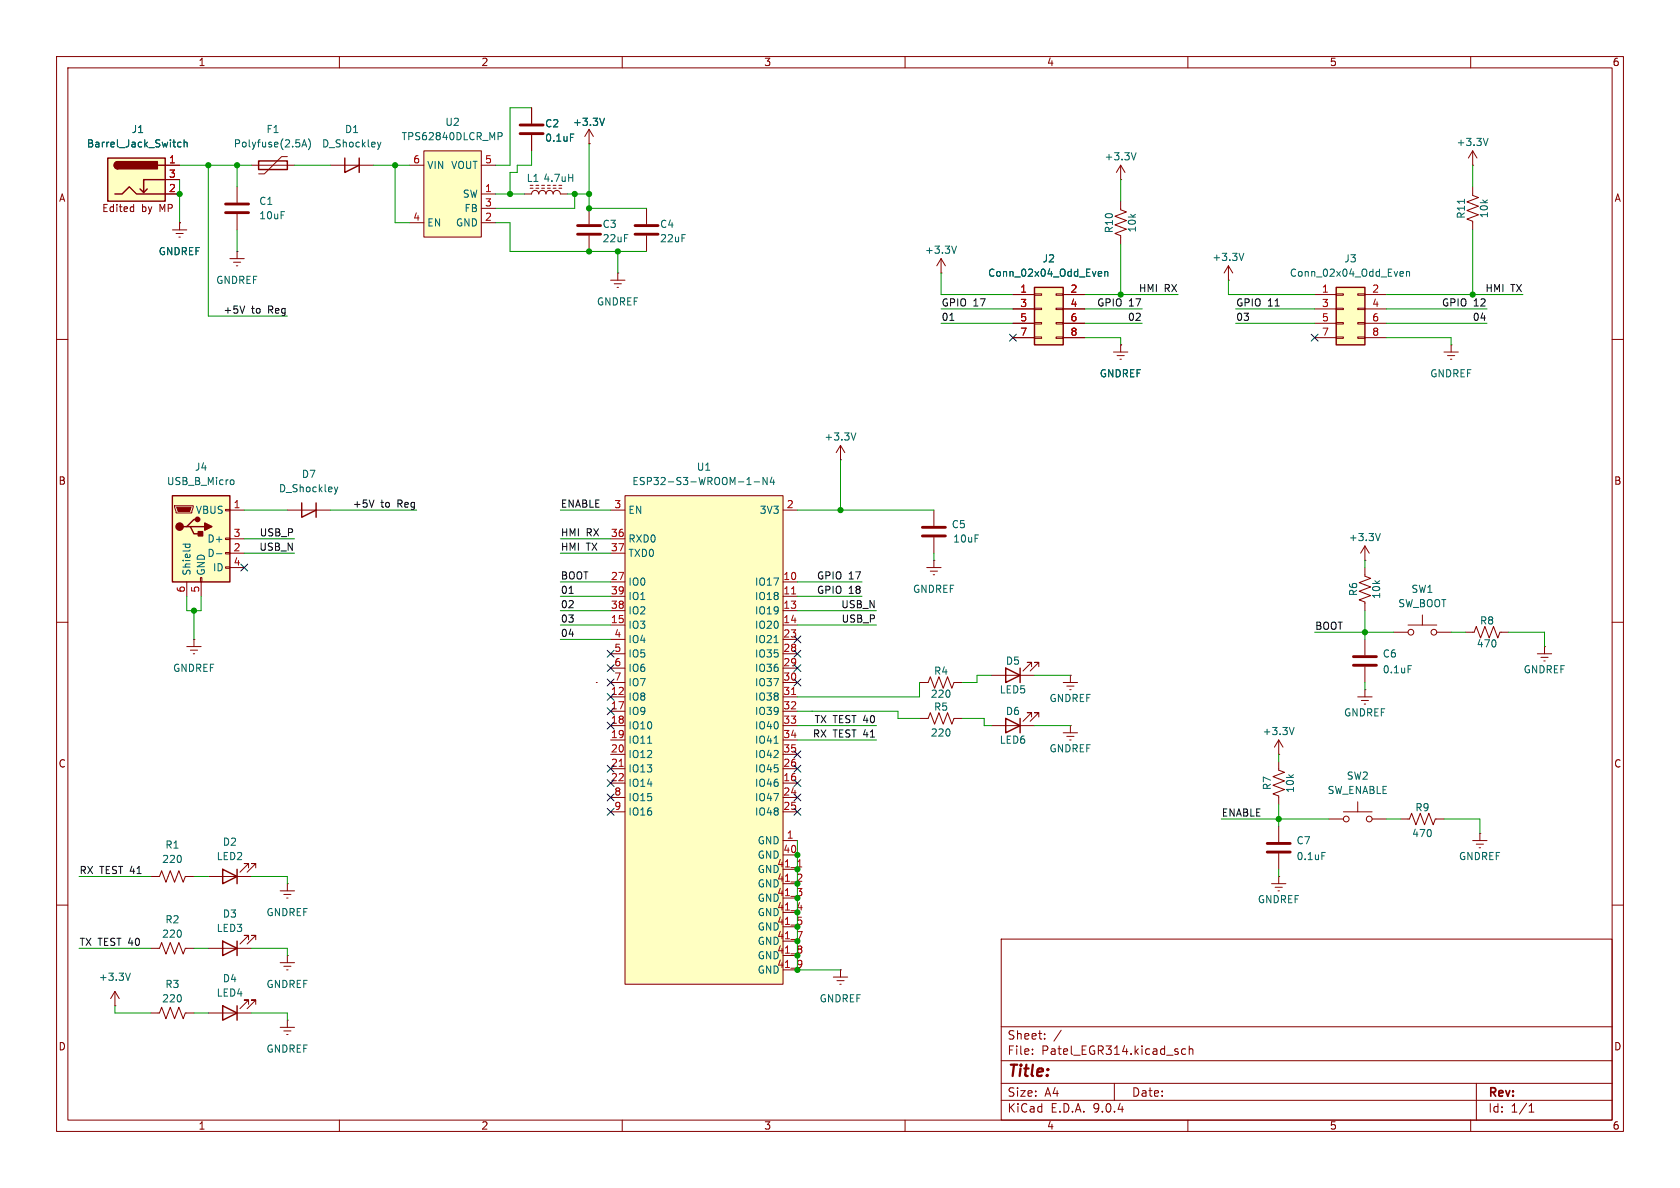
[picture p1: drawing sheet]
<svg xmlns="http://www.w3.org/2000/svg" width="297mm" height="210mm" viewBox="0 0 297 210" stroke-linecap="round" stroke-linejoin="round" font-family="sans-serif">
<g fill="none" stroke="#840000" stroke-width=".18">
<path d="M10 10h277v190h-277zM12 12h273v186h-273zM60 10v2M110 10v2M160 10v2M210 10v2M260 10v2M44.4 29.2h7.7M50.8 27.7h-1l-3.1 3h-1M114.3 36.8v2.8M107.9 49.5h2.6M108.6 50.2h1.3"/>
<path d="M109.1 50.8h.2M109.2 48.3h.1M109.2 48.3v1.2M114.3 41.7v2.8M10 60h2M285 60h2M10 110h2M285 110h2M49.5 157.5h2.6M50.2 158.1h1.2M50.7 158.8h.2M50.8 156.2h.1"/>
<path d="M50.8 156.2v1.3M10 160h2M177 166h108v32h-108zM285 160h2M60 198v2M110 198v2M160 198v2M177 194.5h108M177 191.5h108M177 187.5h108M177 181.5h108M182.5 186.3v.1"/>
<path d="M182.5 185.5v.1M184.7 183.6v.1M184.7 182.8v.1M187.6 182.1l-1.3 2M197 191.5v3M209.6 185.5l-.4-.1-.3 .3v.4l.1 .2h.6M210 198v2M210.2 185.5l.3-.1 .3 .1 .1 .9M210.2 184.9v1.5M260 198v2M261 191.5v6.5M270.3 196.6h.9"/>
<path d="M270.3 195.5l.4-.4v1.5"/>
</g>
<path d="M45.7 28.4h5.1v1.6h-5.1z" fill="none" stroke="#840000" stroke-width=".25"/>
<path d="M53.4 26l.4-1.3 .4 1.3M53.5 25.6h.6M54.5 24.5a1.46 1.46 0 0 1 0 2" fill="none" stroke="#006464" stroke-width=".18"/>
<path d="M112.3 39.9h4M112.3 41.4h4" fill="none" stroke="#840000" stroke-width=".51"/>
<path d="M74.9 26.7h10.2v15.2h-10.2z" fill="#ffffc2"/>
<path d="M72.4 29.2h2.5M72.4 39.4h2.5M74.9 26.7h10.2v15.2h-10.2zM85.1 29.2h2.5M85.1 39.4h2.5M85.1 34.3h2.5M85.1 36.8h2.5M260.3 29.2h.1M260.3 26.7l-.7 1.2M260.3 26.7l.8 1.2M260.3 26.7v2.5" fill="none" stroke="#840000" stroke-width=".18"/>
<path d="M88.1 23.4h.4l.3 .3-.1 .3-.6 .1M263.1 24.5l-.5 1.2" fill="none" stroke="#006464" stroke-width=".18"/>
<path d="M30.5 87.6h10.1v15.3h-10.1z" fill="#ffffc2"/>
<path d="M61 27.9v2.6l2.5-1.3M63.5 27.9v2.6M30.5 87.6h10.1v15.3h-10.1zM33 93.1h.7l.6 1.3h1.3M33.7 93.1h2.5M34.9 91.8h-.6l-1.3 1.3h-.6M39.4 177.8l2.5 1.3-2.5 1.2zM41.9 177.8v2.5" fill="none" stroke="#840000" stroke-width=".25"/>
<g fill="none" stroke="#840000" stroke-width=".18">
<path d="M58.4 29.2h7.6M148.6 78.7l-.8 1.3M148.6 78.7l.8 1.3M148.6 78.7v2.6M30.9 89.4h3.3v.3l-.3 1h-2.8zM39.9 90h.7v.3h-.7zM39.9 95.1h.7v.3h-.7zM39.9 97.7h.7v.2h-.7zM40.6 90.2h2.6M40.6 95.3h2.6M40.6 97.8h2.6M148.6 81.3h.1"/>
<path d="M165.1 99.1h.1M165.1 90.2v2.8M165.1 95v2.8M165.1 99.1v1.2M33 102.9v2.5M35.4 102.1h.3v.8h-.3zM35.6 102.9v2.5M39.9 100.2h.7v.3h-.7zM40.6 100.3h2.6M163.8 100.3h2.6M164.5 101h1.2M165 101.6h.2"/>
<path d="M162.6 127h1.5l.4-1 .7 2 .8-2 .8 2 .7-2 .8 2 .4-1h1.5M162.6 120.7h1.5l.4-1.1 .7 2.1 .8-2.1 .8 2.1 .7-2.1 .8 2.1 .4-1h1.5M36.8 179.1h7.6M43.9 177.5v-.7h-.7h.7l-1.5 1.5M45.2 177.5v-.7h-.8h.8l-1.5 1.5M49.5 181.6h2.6M50.2 182.2h1.2M50.7 182.9h.2M50.8 180.3h.1M50.8 180.3v1.3"/>
</g>
<path d="M31.2 89.7h2.6l-.3 .7h-2z" fill="#840000" stroke="#840000" stroke-width=".18"/>
<g fill="#840000" stroke="#840000" stroke-width=".25">
<path d="M35.1 94h.7v.7h-.7z"/>
<path d="M36.2 92.5l1.3 .6-1.3 .6z"/>
<circle cx="31.7" cy="93.1" r=".63"/>
<circle cx="34.9" cy="91.8" r=".38"/>
</g>
<path d="M66.7 25.1l.3 .9M67 26l-.1 .3M67.3 25.1l-.3 .9M151.3 76.5l-.4 1.3M32.3 96.2h1.3M32.8 96.2v.4M33.5 96.2l.1 .4M38.3 97.9h.9M40.9 84.8l.3 .1 .2 .2-.1 .4-.4 .2" fill="none" stroke="#006464" stroke-width=".18"/>
<path d="M163.1 93.2h4M163.1 94.7h4" fill="none" stroke="#840000" stroke-width=".51"/>
<path d="M19 27.9h10.2v7.7h-10.2z" fill="#ffffc2"/>
<path d="M19 27.9h10.2v7.7h-10.2zM20.3 34.3h1.3l1.3-1.3 1.2 1.3h5.1M20.8 28.6a.64 .64 0 0 0-.6 .6 .64 .64 0 0 0 .6 .6M26 33.4l-.6 .6M27.9 29.2h1.3M29.2 31.8h-3.8v2.2l-.6-.6" fill="none" stroke="#840000" stroke-width=".25"/>
<g fill="#840000" stroke="#840000" stroke-width=".25">
<path d="M20.4 28.8l.4-.2v1.2a.63 .63 0 0 1-.6-.3 .63 .63 0 0 1 .2-.7z"/>
<path d="M20.8 28.6h7v1.2h-7z"/>
</g>
<g fill="none" stroke="#840000" stroke-width=".18">
<path d="M18.4 36.7h.4M19 36.1h-.6v1.3M20.1 36.1v1.3M20.1 36.6h-.5l-.1 .6M20.7 36.1v.2M20.7 36.6v.8M21.1 36.6h.5M21.3 36.1v1.1M21.9 37l.6-.1v-.3h-.5l-.1 .6M22.5 37.3l-.1 .1M23.6 36.6h-.3l-.3 .2 .1 .5 .4 .1M23.6 36.1v1.3"/>
<path d="M25.2 36.6h.5l.1 .6M25.2 36.1v1.3M26.2 36.6l.3 .8M26.5 37.4l-.2 .4M26.8 36.6l-.3 .8M28.3 37.4v-1.3l.4 .9 .4-.9v1.3M29.2 29.2h2.5M29.2 31.8h2.5M29.2 34.3h2.5M29.7 36.8l.6-.1 .2-.1-.1-.3-.7-.2v1.3M31.7 39.4h.1M31.7 39.4v1.2"/>
<path d="M30.5 40.6h2.5M31.1 41.3h1.3M31.6 41.9h.3M166.4 48.3h.1M166.4 45.7l-.8 1.3M166.4 45.7l.7 1.3M166.4 45.7v2.6"/>
</g>
<path d="M32 25.2l-.4-.1-.2 .3 .1 .5h.5M32.5 25.3l.2-.2 .3 .1 .1 .8M32.5 24.7v1.3M169.1 43.5l-.4 1.3" fill="none" stroke="#006464" stroke-width=".18"/>
<path d="M182.9 50.8h5.1v10.2h-5.1z" fill="#ffffc2"/>
<path d="M182.9 50.8h5.1v10.2h-5.1zM53.3 88.9v2.5l2.6-1.2M55.9 88.9v2.5" fill="none" stroke="#840000" stroke-width=".25"/>
<g fill="none" stroke="#840000" stroke-width=".18">
<path d="M94 19.1v2.7M41.9 33v2.8M41.9 37.8v2.8M92.7 34.3h1.3a.64 .64 0 0 1 .6-.6 .64 .64 0 0 1 .6 .6 .64 .64 0 0 1 .7-.6 .64 .64 0 0 1 .6 .6 .64 .64 0 0 1 .7-.6 .64 .64 0 0 1 .6 .6 .64 .64 0 0 1 .6-.6 .64 .64 0 0 1 .7 .6h1.2M93.7 33.3h.5M94 23.9v2.8M94.7 33.3h.5M95.8 33.3h.5M96.8 33.3h.5M97.8 33.3h.5M98.8 33.3h.5M40.6 45.7h2.6"/>
<path d="M41.3 46.4h1.2M41.8 47h.2M41.9 44.5h.1M41.9 44.5v1.2M179.1 52.1h3.8M179.1 54.6h3.8M179.1 57.2h3.8M179.1 59.7h3.8M182.9 51.9h1.2v.3h-1.2zM182.9 54.5h1.2v.2h-1.2zM182.9 57h1.2v.3h-1.2zM182.9 59.6h1.2v.2h-1.2z"/>
<path d="M186.7 51.9h1.3v.3h-1.3zM186.7 54.5h1.3v.2h-1.3zM186.7 57h1.3v.3h-1.3zM186.7 59.6h1.3v.2h-1.3zM188 52.1h3.8M188 54.6h3.8M188 57.2h3.8M188 59.7h3.8M217.2 49.5h.1M217.2 47l-.8 1.3M217.2 47l.7 1.3M217.2 47v2.5"/>
<path d="M255.3 62.2h2.5M255.9 62.9h1.3M256.4 63.5h.3M256.5 61h.1M256.5 61v1.2M50.8 90.2h7.6M241.3 99.1h.1M241.3 96.5v2.6M241.3 96.5l-.8 1.3M241.3 96.5l.8 1.3M241.3 100.3v1.6l1 .3-2 .8 2 .8-2 .7 2 .8-2 .7 1 .4v1.6M246.4 111.8h2.5"/>
<path d="M248.9 110.5h5.1M251.5 108.7v1.8M254 111.8h2.5M224.8 156.2h2.5M225.4 156.8h1.3M225.9 157.5h.3M226.1 154.9h.1M226.1 154.9v1.3M234.9 144.8h2.6M237.5 143.5h5.1M240 141.7v1.8M242.6 144.8h2.5"/>
<path d="M49.5 170.2h2.6M50.2 170.8h1.2M50.7 171.5h.2M50.8 168.9h.1M50.8 168.9v1.3"/>
<circle cx="249.4" cy="111.8" r=".51"/>
<circle cx="253.5" cy="111.8" r=".51"/>
<circle cx="238" cy="144.8" r=".51"/>
<circle cx="242.1" cy="144.8" r=".51"/>
</g>
<path d="M100.5 31.4h.8M100.9 23.7h.6M101.3 30.8v1.3M194.3 48l.4 .1 .1 .2-.6 .1M194.7 48.8h-.4M195.3 48.1l.2-.1 .3 .1 .1 .7M195.3 48v.8M219.9 44.8l-.4 1.2M59.1 86.1l.3 .8M59.4 86.9l-.2 .4M59.7 86.1l-.3 .8M244 94.3l-.4 1.3" fill="none" stroke="#006464" stroke-width=".18"/>
<path d="M39.9 36.1h4M39.9 37.6h4M91.9 22.1h4.1M91.9 23.6h4.1" fill="none" stroke="#840000" stroke-width=".51"/>
<path d="M236.2 50.8h5.1v10.2h-5.1z" fill="#ffffc2"/>
<path d="M236.2 50.8h5.1v10.2h-5.1z" fill="none" stroke="#840000" stroke-width=".25"/>
<g fill="none" stroke="#840000" stroke-width=".18">
<path d="M104.1 25.4h.1M104.1 22.9l-.7 1.2M104.1 22.9l.8 1.2M104.1 22.9v2.5M198.1 31.8h.1M198.1 29.2l-.7 1.3M198.1 29.2l.8 1.3M198.1 29.2v2.6M232.4 52.1h3.8M232.4 54.6h3.8M232.4 57.2h3.8M232.4 59.7h3.8"/>
<path d="M236.2 51.9h1.3v.3h-1.3zM236.2 54.5h1.3v.2h-1.3zM236.2 57h1.3v.3h-1.3zM236.2 59.6h1.3v.2h-1.3zM240 51.9h1.3v.3h-1.3zM240 54.5h1.3v.2h-1.3zM240 57h1.3v.3h-1.3zM240 59.6h1.3v.2h-1.3zM241.3 52.1h3.8M241.3 54.6h3.8M241.3 57.2h3.8M241.3 59.7h3.8"/>
<path d="M33 114.3h2.6M33.7 114.9h1.2M34.2 115.6h.2M34.3 113h.1M34.3 113v1.3M26.7 154.9h1.5l.4-1 .7 2.1 .8-2.1 .8 2.1 .7-2.1 .8 2.1 .4-1.1h1.5M226.1 146.1v2.7M226.1 150.9v2.8M26.7 167.6h1.5l.4-1 .7 2.1 .8-2.1 .8 2.1 .7-2.1 .8 2.1 .4-1.1h1.5M147.3 172.7h2.6M148 173.4h1.2M148.5 174h.2"/>
<path d="M148.6 171.5h.1M148.6 171.5v1.2"/>
</g>
<path d="M106.9 20.9l-.5 1.3M200.8 27l-.4 1.3M247.7 48l.3 .1 .1 .2-.6 .1M248 48.8h-.3M248.6 48.1l.2-.1 .3 .1 .1 .7M248.6 48v.8M233.7 150.7h.6" fill="none" stroke="#006464" stroke-width=".18"/>
<path d="M224 149.1h4.1M224 150.6h4.1" fill="none" stroke="#840000" stroke-width=".51"/>
<path d="M110.5 87.6h27.9v86.4h-27.9z" fill="#ffffc2"/>
<g fill="none" stroke="#840000" stroke-width=".18">
<path d="M94 19.1v2.7M29.2 29.2h2.5M29.2 31.8h2.5M29.2 34.3h2.5M31.7 39.4h.1M94 23.9v2.8M104.1 25.4h.1M104.1 36.8v2.8M198.1 35.6v1.5l1 .4-2 .7 2 .8-2 .8 2 .7-2 .8 1 .4v1.5M260.3 33v1.5l1.1 .4-2.1 .8 2.1 .7-2.1 .8 2.1 .8-2.1 .7 1 .4v1.5M104.1 41.7v2.8M179.1 52.1h3.8"/>
<path d="M179.1 54.6h3.8M179.1 57.2h3.8M179.1 59.7h3.8M188 52.1h3.8M188 54.6h3.8M188 57.2h3.8M188 59.7h3.8M196.8 62.2h2.6M197.5 62.9h1.3M198 63.5h.2M198.1 61h.1M198.1 61v1.2"/>
<path d="M107.9 90.2h2.6M107.9 95.3h2.6M107.9 97.8h2.6M110.5 87.6h27.9v86.4h-27.9zM138.4 90.2h2.6M107.9 102.9h2.6M107.9 105.4h2.6M107.9 108h2.6M107.9 110.5h2.6M107.9 113h2.6M107.9 115.6h2.6M107.9 118.1h2.6"/>
<path d="M138.4 102.9h2.6M138.4 105.4h2.6M138.4 108h2.6M138.4 110.5h2.6M138.4 113h2.6M138.4 115.6h2.6M138.4 118.1h2.6M175.3 119.4h7.6M182.4 117.9v-.8h-.8h.8l-1.6 1.5M183.6 117.9v-.8h-.7h.7l-1.5 1.5M189.2 119.4h.1M189.2 119.4v1.3"/>
<path d="M241.3 113v2.8M241.3 117.9v2.8M259.1 111.8h1.5l.4-1.1 .7 2.1 .8-2.1 .8 2.1 .7-2.1 .8 2.1 .4-1h1.5M271.8 115.6h2.5M272.4 116.2h1.3M272.9 116.8h.3M273 114.3h.1M273 114.3v1.3M105.4 120.7h.1M107.9 120.7h2.6M107.9 123.2h2.6M107.9 125.7h2.6"/>
<path d="M107.9 128.3h2.6M107.9 130.8h2.6M107.9 133.4h2.6M107.9 135.9h2.6M107.9 138.4h2.6M138.4 120.7h2.6M138.4 123.2h2.6M138.4 125.7h2.6M138.4 128.3h2.6M138.4 130.8h2.6M138.4 133.4h2.6M138.4 135.9h2.6"/>
<path d="M138.4 138.4h2.6M143.5 125.7h.1M175.3 128.3h7.6M182.4 126.7v-.7h-.8h.8l-1.6 1.5M183.6 126.7v-.7h-.7h.7l-1.5 1.5M188 120.7h2.5M188 129.5h2.5M188.6 130.2h1.3M188.6 121.3h1.3M189.1 130.8h.3M189.1 121.9h.3M189.2 128.3h.1"/>
<path d="M189.2 128.3v1.2M226.1 133.4h.1M226.1 134.6v1.5l1 .4-2.1 .8 2.1 .7-2.1 .8 2.1 .8-2.1 .7 1.1 .4v1.5M226.1 130.8l-.8 1.3M226.1 130.8l.7 1.3M226.1 130.8v2.6M240 123.2h2.6M240.7 123.8h1.2M241.2 124.5h.2M241.3 121.9h.1M241.3 121.9v1.3M36.8 154.9h7.6"/>
<path d="M43.9 153.4v-.7h-.7h.7l-1.5 1.5M45.2 153.4v-.7h-.8h.8l-1.5 1.5M107.9 141h2.6M107.9 143.5h2.6M138.4 141h2.6M138.4 143.5h2.6M138.4 148.6h2.6M138.4 151.1h2.6M247.6 144.8h1.6l.4-1 .7 2 .8-2 .7 2 .8-2 .8 2 .3-1h1.6M260.3 148.6h2.6M261 149.2h1.3M261.5 149.9h.2"/>
<path d="M261.6 147.3h.1M261.6 147.3v1.3M20.3 177.8h.1M20.3 175.3l-.7 1.2M20.3 175.3l.8 1.2M20.3 175.3v2.5M26.7 179.1h1.5l.4-1 .7 2 .8-2 .8 2 .7-2 .8 2 .4-1h1.5M36.8 167.6h7.6M43.9 166.1v-.7h-.7h.7l-1.5 1.5M45.2 166.1v-.7h-.8h.8l-1.5 1.5"/>
</g>
<g fill="none" stroke="#006464" stroke-width=".18">
<path d="M32 25.2l-.4-.1-.2 .3 .1 .5h.5M32.5 25.3l.2-.2 .3 .1 .1 .8M32.5 24.7v1.3M100.9 23.7h.6M106.9 20.9l-.5 1.3M258.9 35.2v.8M194.3 48l.4 .1 .1 .2-.6 .1M194.7 48.8h-.4M195.3 48.1l.2-.1 .3 .1 .1 .7M195.3 48v.8M132 85.7h.8M133.3 85.2h1"/>
<path d="M135.6 84.4v1.3l-.7-1.3v1.3M136.5 84.3l-.3 .9h.7M136.8 84.8v.9M136.9 113.6h.7M248.9 117.7h.6M114.5 131.4h.7M136.9 131.4h.7M228.8 128.6l-.4 1.3M23 172l-.4 1.3"/>
</g>
<path d="M139.9 105h.8M109.5 135.5h.7M139.9 122.8h.8M141 153.3h.8M141 164.7h.8l-.5 1.3M141 160.4h.8" fill="none" stroke="#a90000" stroke-width=".18"/>
<path d="M177.8 118.1l2.5 1.3-2.5 1.3zM180.3 118.1v2.6M177.8 127l2.5 1.3-2.5 1.2zM180.3 127v2.5M39.4 153.7l2.5 1.2-2.5 1.3zM41.9 153.7v2.5M39.4 166.4l2.5 1.2-2.5 1.3zM41.9 166.4v2.5" fill="none" stroke="#840000" stroke-width=".25"/>
<path d="M102.1 39.9h4.1M102.1 41.4h4.1M239.3 116.1h4M239.3 117.6h4" fill="none" stroke="#840000" stroke-width=".51"/>
<path d="M43.3 54.1l-.5 1.3M167.9 56.6h.7M66.1 88.4l-.4 1.3M100.6 104.9h.7" fill="none" stroke="#0f0f0f" stroke-width=".18"/>
<g fill="none" stroke="#009600" stroke-width=".18">
<path d="M94 19.1h-3.8v10.1h-2.6M31.7 29.2h12.7M31.7 31.8v7.6M36.8 29.2v26.7h14M41.9 29.2v3.8M52.1 29.2h6.3M66 29.2h6.4M69.8 29.2v10.2h2.6M87.6 39.4h2.6v5.1h24.1M87.6 34.3h5.1M94 26.7v2.5h-2.6v1.3h-1.2v3.8M100.3 34.3h3.8"/>
<path d="M101.6 34.3v2.5h-14M104.1 25.4v11.4h10.2M198.1 31.8v3.8M260.3 29.2v3.8M41.9 40.6v3.9M109.2 44.5v3.8M166.4 48.3v3.8h12.7M166.4 54.6h12.7M166.4 57.2h12.7M191.8 54.6h10.1M191.8 57.2h10.1M191.8 52.1h16.5"/>
<path d="M191.8 59.7h6.3v1.3M198.1 43.2v8.9M217.2 49.5v2.6h15.2M218.4 54.6h14M218.4 57.2h14M245.1 54.6h17.8M245.1 57.2h17.8M245.1 52.1h24.1M245.1 59.7h11.4v1.3M260.3 40.6v11.5M43.2 97.8h8.9M43.2 95.3h8.9"/>
<path d="M43.2 90.2h7.6M58.4 90.2h15.3M99.1 97.8h8.8M99.1 95.3h8.8M99.1 90.2h8.8M141 90.2h24.1M148.6 81.3v8.9M165.1 97.8v1.3M241.3 99.1v1.2M33 105.4v2.6h2.6v-2.6M34.3 108v5M99.1 108h8.8"/>
<path d="M99.1 105.4h8.8M99.1 110.5h8.8M99.1 102.9h8.8M99.1 113h8.8M141 108h13.9M141 105.4h11.4M141 110.5h13.9M141 102.9h11.4M175.3 119.4h-2.6v1.3h-2.5M182.9 119.4h6.3M232.4 111.8h14M241.3 108v5"/>
<path d="M256.5 111.8h2.6M266.7 111.8h6.3v2.5M141 128.3h13.9M141 130.8h13.9M141 125.7h17.7v1.3h3.9M162.6 120.7v2.5h-21.6M170.2 127h3.8v1.3h1.3M182.9 128.3h6.3M226.1 133.4v1.2M241.3 120.7v1.2M14 154.9h12.7M34.3 154.9h2.5"/>
<path d="M44.4 154.9h6.4v1.3M141 148.6v22.9h7.6M215.9 144.8h19M226.1 142.2v3.9M226.1 153.7v1.2M245.1 144.8h2.5M255.3 144.8h6.3v2.5M14 167.6h12.7M20.3 177.8v1.3h6.4M34.3 167.6h2.5M34.3 179.1h2.5M44.4 167.6h6.4v1.3"/>
<path d="M44.4 179.1h6.4v1.2"/>
</g>
<g fill="none" stroke="#000084" stroke-width=".18">
<path d="M178.5 59.1l1.2 1.2M179.7 59.1l-1.2 1.2M231.8 59.1l1.2 1.2M233 59.1l-1.2 1.2M42.6 99.7l1.2 1.2M43.8 99.7l-1.2 1.2M107.3 115l1.3 1.2M107.3 117.5l1.3 1.2M108.6 115l-1.3 1.2M108.6 117.5l-1.3 1.2M140.4 112.4l1.2 1.2M140.4 115l1.2 1.2"/>
<path d="M140.4 117.5l1.2 1.2M141.6 112.4l-1.2 1.2M141.6 115l-1.2 1.2M141.6 117.5l-1.2 1.2M107.3 137.8l1.3 1.2M107.3 127.7l1.3 1.2M107.3 135.3l1.3 1.2M107.3 125.1l1.3 1.2M107.3 120l1.3 1.3M107.3 122.6l1.3 1.2M108.6 137.8l-1.3 1.2M108.6 127.7l-1.3 1.2"/>
<path d="M108.6 135.3l-1.3 1.2M108.6 125.1l-1.3 1.2M108.6 120l-1.3 1.3M108.6 122.6l-1.3 1.2M140.4 137.8l1.2 1.2M140.4 120l1.2 1.3M140.4 132.7l1.2 1.3M140.4 135.3l1.2 1.2M141.6 137.8l-1.2 1.2M141.6 120l-1.2 1.3M141.6 132.7l-1.2 1.3M141.6 135.3l-1.2 1.2"/>
<path d="M107.3 140.4l1.3 1.2M107.3 142.9l1.3 1.2M108.6 140.4l-1.3 1.2M108.6 142.9l-1.3 1.2M140.4 142.9l1.2 1.2M140.4 140.4l1.2 1.2M141.6 142.9l-1.2 1.2M141.6 140.4l-1.2 1.2"/>
</g>
<g fill="#009600" stroke="#009600" stroke-width=".18">
<circle cx="69.8" cy="29.2" r=".46"/>
<circle cx="31.7" cy="34.3" r=".46"/>
<circle cx="36.8" cy="29.2" r=".46"/>
<circle cx="41.9" cy="29.2" r=".46"/>
<circle cx="90.2" cy="34.3" r=".46"/>
<circle cx="101.6" cy="34.3" r=".46"/>
<circle cx="104.1" cy="34.3" r=".46"/>
<circle cx="104.1" cy="44.5" r=".46"/>
<circle cx="109.2" cy="44.5" r=".46"/>
<circle cx="104.1" cy="36.8" r=".46"/>
<circle cx="34.3" cy="108" r=".46"/>
<circle cx="141" cy="151.1" r=".46"/>
<circle cx="148.6" cy="90.2" r=".46"/>
<circle cx="226.1" cy="144.8" r=".46"/>
<circle cx="241.3" cy="111.8" r=".46"/>
<circle cx="260.3" cy="52.1" r=".46"/>
<circle cx="198.1" cy="52.1" r=".46"/>
</g>
<text font-size="2.8" fill="#840000" x="178" y="190.9">Title:</text>
<g font-size="2.1" fill="#840000">
<text x="178" y="184">Sheet:</text>
<text x="178" y="186.7">File:</text>
<text x="184.1" y="186.7">Patel_EGR314.kicad_sch</text>
<text x="178" y="196.9">KiCad</text>
<text x="178" y="194.1">Size:</text>
<text x="184.7" y="194.1">A4</text>
<text x="185.7" y="196.9">E.D.A.</text>
<text x="193.3" y="196.9">9.0.4</text>
<text x="200" y="194.1">Date:</text>
<text x="263" y="194.3">Rev:</text>
<text x="263" y="196.9">Id:</text>
<text x="267.1" y="196.9">1/1</text>
</g>
<g font-size="1.8" fill="#840000">
<text x="35" y="11.9">1</text>
<text x="85" y="11.9">2</text>
<text x="135" y="11.9">3</text>
<text x="185" y="11.9">4</text>
<text x="235" y="11.9">5</text>
<text x="285" y="11.9">6</text>
<text x="10.3" y="35.9">A</text>
<text x="285.3" y="35.9">A</text>
<text x="16.9" y="38.7">Edited</text>
<text x="23.9" y="38.7">by</text>
<text x="10.3" y="85.9">B</text>
<text x="285.3" y="85.9">B</text>
<text x="10.3" y="135.9">C</text>
<text x="285.3" y="135.9">C</text>
<text x="10.3" y="185.9">D</text>
<text x="285.3" y="185.9">D</text>
<text x="35" y="199.9">1</text>
<text x="85" y="199.9">2</text>
<text x="135" y="199.9">3</text>
<text x="185" y="199.9">4</text>
<text x="235" y="199.9">5</text>
<text x="285" y="199.9">6</text>
</g>
<g font-size="1.8" fill="#006464">
<text x="23.2" y="23.7">J1</text>
<text x="47" y="23.7">F1</text>
<text x="60.9" y="23.7">D1</text>
<text x="78.6" y="22.5">U2</text>
<text x="96.3" y="22.7">C2</text>
<text x="101.2" y="22.5">+3.3V</text>
<text x="15.3" y="26.3">Barrel_Jack_Switch</text>
<text x="41.2" y="26.3">Polyfuse(2.5A)</text>
<text x="56.8" y="26.3">D_Shockley</text>
<text x="70.9" y="25">TPS62840DLCR_MP</text>
<text x="96.3" y="25.2">0.1uF</text>
<text x="195.2" y="28.5">+3.3V</text>
<text x="257.4" y="26">+3.3V</text>
<text x="75.4" y="30.1">VIN</text>
<text x="79.7" y="30.1">VOUT</text>
<text x="81.7" y="35.2">SW</text>
<text x="93" y="32.4">L1</text>
<text x="96" y="32.4">4.7uH</text>
<text x="45.7" y="36.4">C1</text>
<text x="45.7" y="39">10uF</text>
<text x="75.4" y="40.2">EN</text>
<text x="80.5" y="40.2">GND</text>
<text x="82" y="37.7">FB</text>
<text x="106.4" y="40.5">C3</text>
<text x="116.6" y="40.5">C4</text>
<text x="197" y="41.3" transform="rotate(-90 197 41.3)">R10</text>
<text x="201" y="41.2" transform="rotate(-90 201 41.2)">10k</text>
<text x="259.2" y="38.8" transform="rotate(-90 259.2 38.8)">R11</text>
<text x="263.2" y="38.7" transform="rotate(-90 263.2 38.7)">10k</text>
<text x="28" y="45.3">GNDREF</text>
<text x="106.4" y="43">22uF</text>
<text x="116.6" y="43">22uF</text>
<text x="163.4" y="45.1">+3.3V</text>
<text x="184.2" y="46.6">J2</text>
<text x="214.2" y="46.3">+3.3V</text>
<text x="237.6" y="46.6">J3</text>
<text x="38.1" y="50.4">GNDREF</text>
<text x="174.6" y="49.1">Conn_02x04_Odd_Even</text>
<text x="227.9" y="49.1">Conn_02x04_Odd_Even</text>
<text x="105.4" y="54.2">GNDREF</text>
<text x="194.3" y="66.9">GNDREF</text>
<text x="252.7" y="66.9">GNDREF</text>
<text x="34.4" y="83.4">J4</text>
<text x="123.1" y="83.4">U1</text>
<text x="145.6" y="78.1">+3.3V</text>
<text x="29.4" y="86">USB_B_Micro</text>
<text x="49.2" y="87.2">D_Shockley</text>
<text x="53.3" y="84.7">D7</text>
<text x="111.7" y="86">ESP32-S3-WROOM-1-N4</text>
<text x="34.5" y="91">VBUS</text>
<text x="111" y="91">EN</text>
<text x="134.2" y="91">3V3</text>
<text x="168.2" y="93.6">C5</text>
<text x="238.4" y="95.9">+3.3V</text>
<text x="33.9" y="101.9" transform="rotate(-90 33.9 101.9)">Shield</text>
<text x="36.4" y="101.9" transform="rotate(-90 36.4 101.9)">GND</text>
<text x="36.6" y="96.1">D+</text>
<text x="36.6" y="98.7">D-</text>
<text x="37.5" y="101.2">ID</text>
<text x="111" y="96.1">RXD0</text>
<text x="111" y="98.7">TXD0</text>
<text x="168.4" y="96.1">10uF</text>
<text x="111" y="103.7">IO0</text>
<text x="111" y="106.3">IO1</text>
<text x="133.4" y="103.7">IO17</text>
<text x="133.4" y="106.3">IO18</text>
<text x="161.3" y="105">GNDREF</text>
<text x="240.1" y="105.5" transform="rotate(-90 240.1 105.5)">R6</text>
<text x="244.2" y="106" transform="rotate(-90 244.2 106)">10k</text>
<text x="247.1" y="107.5">SW_BOOT</text>
<text x="249.4" y="105">SW1</text>
<text x="111" y="108.8">IO2</text>
<text x="111" y="111.4">IO3</text>
<text x="111" y="113.9">IO4</text>
<text x="133.4" y="108.8">IO19</text>
<text x="133.4" y="111.4">IO20</text>
<text x="133.4" y="113.9">IO21</text>
<text x="261.5" y="110.6">R8</text>
<text x="30.5" y="119">GNDREF</text>
<text x="111" y="116.4">IO5</text>
<text x="111" y="119">IO6</text>
<text x="133.4" y="116.4">IO35</text>
<text x="133.4" y="119">IO36</text>
<text x="165" y="119.5">R4</text>
<text x="177.7" y="117.7">D5</text>
<text x="244.4" y="116.4">C6</text>
<text x="244.4" y="119.2">0.1uF</text>
<text x="261" y="114.7">470</text>
<text x="269.3" y="119.2">GNDREF</text>
<text x="111" y="121.5">IO7</text>
<text x="111" y="124.1">IO8</text>
<text x="133.4" y="121.5">IO37</text>
<text x="133.4" y="124.1">IO38</text>
<text x="164.5" y="123.5">220</text>
<text x="165" y="125.8">R5</text>
<text x="176.6" y="122.8">LED5</text>
<text x="185.4" y="124.3">GNDREF</text>
<text x="111" y="126.6">IO9</text>
<text x="111" y="129.1">IO10</text>
<text x="111" y="131.7">IO11</text>
<text x="133.4" y="126.6">IO39</text>
<text x="133.4" y="129.1">IO40</text>
<text x="133.4" y="131.7">IO41</text>
<text x="164.5" y="130.4">220</text>
<text x="176.6" y="131.7">LED6</text>
<text x="177.7" y="126.6">D6</text>
<text x="223.1" y="130.1">+3.3V</text>
<text x="237.5" y="126.8">GNDREF</text>
<text x="111" y="134.2">IO12</text>
<text x="111" y="136.8">IO13</text>
<text x="133.4" y="134.2">IO42</text>
<text x="133.4" y="136.8">IO45</text>
<text x="185.4" y="133.2">GNDREF</text>
<text x="111" y="139.3">IO14</text>
<text x="111" y="141.8">IO15</text>
<text x="133.4" y="139.3">IO46</text>
<text x="133.4" y="141.8">IO47</text>
<text x="224.9" y="139.8" transform="rotate(-90 224.9 139.8)">R7</text>
<text x="229" y="140.3" transform="rotate(-90 229 140.3)">10k</text>
<text x="234.6" y="140.6">SW_ENABLE</text>
<text x="238" y="138">SW2</text>
<text x="250.1" y="143.6">R9</text>
<text x="39.3" y="149.7">D2</text>
<text x="111" y="144.4">IO16</text>
<text x="133.4" y="144.4">IO48</text>
<text x="133.8" y="149.5">GND</text>
<text x="229.1" y="149.5">C7</text>
<text x="249.5" y="148.2">470</text>
<text x="28.6" y="152.8">220</text>
<text x="29.1" y="150.2">R1</text>
<text x="38.2" y="152.2">LED2</text>
<text x="133.8" y="152">GND</text>
<text x="133.8" y="154.5">GND</text>
<text x="229.1" y="152.2">0.1uF</text>
<text x="257.8" y="152.2">GNDREF</text>
<text x="133.8" y="157.1">GND</text>
<text x="133.8" y="159.6">GND</text>
<text x="222.3" y="159.9">GNDREF</text>
<text x="28.6" y="166">220</text>
<text x="29.1" y="163.4">R2</text>
<text x="38.2" y="164.9">LED3</text>
<text x="39.3" y="162.4">D3</text>
<text x="47" y="162.2">GNDREF</text>
<text x="133.8" y="162.2">GND</text>
<text x="133.8" y="164.7">GND</text>
<text x="133.8" y="167.2">GND</text>
<text x="17.4" y="173.6">+3.3V</text>
<text x="39.3" y="173.8">D4</text>
<text x="133.8" y="169.8">GND</text>
<text x="133.8" y="172.3">GND</text>
<text x="28.6" y="177.4">220</text>
<text x="29.1" y="174.9">R3</text>
<text x="38.2" y="176.4">LED4</text>
<text x="47" y="174.9">GNDREF</text>
<text x="144.8" y="177.4">GNDREF</text>
<text x="47" y="186.3">GNDREF</text>
</g>
<g font-size="1.8" fill="#a90000">
<text x="29.8" y="29">1</text>
<text x="73" y="29">6</text>
<text x="85.7" y="29">5</text>
<text x="29.8" y="31.5">3</text>
<text x="29.8" y="34">2</text>
<text x="85.7" y="34">1</text>
<text x="73" y="39.1">4</text>
<text x="85.7" y="36.6">3</text>
<text x="85.7" y="39.1">2</text>
<text x="180.3" y="51.8">1</text>
<text x="189.2" y="51.8">2</text>
<text x="233.6" y="51.8">1</text>
<text x="242.5" y="51.8">2</text>
<text x="180.3" y="54.4">3</text>
<text x="180.3" y="56.9">5</text>
<text x="180.3" y="59.4">7</text>
<text x="189.2" y="54.4">4</text>
<text x="189.2" y="56.9">6</text>
<text x="189.2" y="59.4">8</text>
<text x="233.6" y="54.4">3</text>
<text x="233.6" y="56.9">5</text>
<text x="233.6" y="59.4">7</text>
<text x="242.5" y="54.4">4</text>
<text x="242.5" y="56.9">6</text>
<text x="242.5" y="59.4">8</text>
<text x="41.2" y="89.9">1</text>
<text x="108.5" y="89.9">3</text>
<text x="139" y="89.9">2</text>
<text x="41.2" y="95">3</text>
<text x="107.9" y="95">36</text>
<text x="41.2" y="97.5">2</text>
<text x="41.2" y="100.1">4</text>
<text x="107.9" y="97.5">37</text>
<text x="32.8" y="104.8" transform="rotate(-90 32.8 104.8)">6</text>
<text x="35.3" y="104.8" transform="rotate(-90 35.3 104.8)">5</text>
<text x="107.9" y="102.6">27</text>
<text x="107.9" y="105.2">39</text>
<text x="107.9" y="107.7">38</text>
<text x="138.4" y="102.6">10</text>
<text x="138.4" y="105.2">11</text>
<text x="138.4" y="107.7">13</text>
<text x="107.9" y="110.2">15</text>
<text x="108.5" y="112.8">4</text>
<text x="138.4" y="110.2">14</text>
<text x="138.4" y="112.8">23</text>
<text x="108.5" y="115.3">5</text>
<text x="108.5" y="117.9">6</text>
<text x="138.4" y="115.3">28</text>
<text x="138.4" y="117.9">29</text>
<text x="107.9" y="122.9">12</text>
<text x="107.9" y="125.5">17</text>
<text x="108.5" y="120.4">7</text>
<text x="138.4" y="120.4">30</text>
<text x="138.4" y="122.9">31</text>
<text x="138.4" y="125.5">32</text>
<text x="107.9" y="128">18</text>
<text x="107.9" y="130.6">19</text>
<text x="138.4" y="128">33</text>
<text x="138.4" y="130.6">34</text>
<text x="107.9" y="133.1">20</text>
<text x="107.9" y="135.6">21</text>
<text x="138.4" y="133.1">35</text>
<text x="138.4" y="135.6">26</text>
<text x="107.9" y="138.2">22</text>
<text x="108.5" y="140.7">8</text>
<text x="108.5" y="143.3">9</text>
<text x="138.4" y="138.2">16</text>
<text x="138.4" y="140.7">24</text>
<text x="138.4" y="143.3">25</text>
<text x="139" y="148.3">1</text>
<text x="138.4" y="150.9">40</text>
</g>
<g font-size="1.8" fill="#0f0f0f">
<text x="201.2" y="51.7">HMI</text>
<text x="205.8" y="51.7">RX</text>
<text x="262.5" y="51.7">HMI</text>
<text x="267.1" y="51.7">TX</text>
<text x="39.4" y="55.5">+5V</text>
<text x="44.5" y="55.5">to</text>
<text x="47.5" y="55.5">Reg</text>
<text x="166.4" y="54.3">GPIO 17</text>
<text x="166.4" y="56.8">01</text>
<text x="193.9" y="54.3">GPIO 17</text>
<text x="199.3" y="56.8">02</text>
<text x="218.4" y="56.8">03</text>
<text x="218.4" y="54.3">GPIO 11</text>
<text x="254.8" y="54.3">GPIO 12</text>
<text x="260.3" y="56.8">04</text>
<text x="62.3" y="89.8">+5V</text>
<text x="67.3" y="89.8">to</text>
<text x="70.4" y="89.8">Reg</text>
<text x="99.1" y="89.8">ENABLE</text>
<text x="45.8" y="94.9">USB_P</text>
<text x="99.1" y="94.9">HMI</text>
<text x="103.6" y="94.9">RX</text>
<text x="45.8" y="97.4">USB_N</text>
<text x="99.1" y="97.4">HMI</text>
<text x="103.6" y="97.4">TX</text>
<text x="99.1" y="102.5">BOOT</text>
<text x="99.1" y="105.1">01</text>
<text x="99.1" y="107.6">02</text>
<text x="144.3" y="102.5">GPIO 17</text>
<text x="144.3" y="105.1">GPIO 18</text>
<text x="148.6" y="107.6">USB_N</text>
<text x="99.1" y="110.1">03</text>
<text x="99.1" y="112.7">04</text>
<text x="148.7" y="110.1">USB_P</text>
<text x="232.4" y="111.4">BOOT</text>
<text x="143.6" y="130.5">RX TEST 41</text>
<text x="143.9" y="127.9">TX TEST 40</text>
<text x="215.9" y="144.4">ENABLE</text>
<text x="14" y="154.6">RX TEST 41</text>
<text x="14" y="167.3">TX TEST 40</text>
</g>
<g font-size="1.8" fill="#009600">
<text x="137.3" y="153.4">41_1</text>
<text x="137.3" y="156">41_2</text>
<text x="137.3" y="158.5">41_3</text>
<text x="137.3" y="161">41_4</text>
<text x="137.3" y="163.6">41_5</text>
<text x="137.3" y="166.1">41_7</text>
<text x="137.3" y="168.7">41_8</text>
<text x="137.3" y="171.2">41_9</text>
</g>
</svg>
